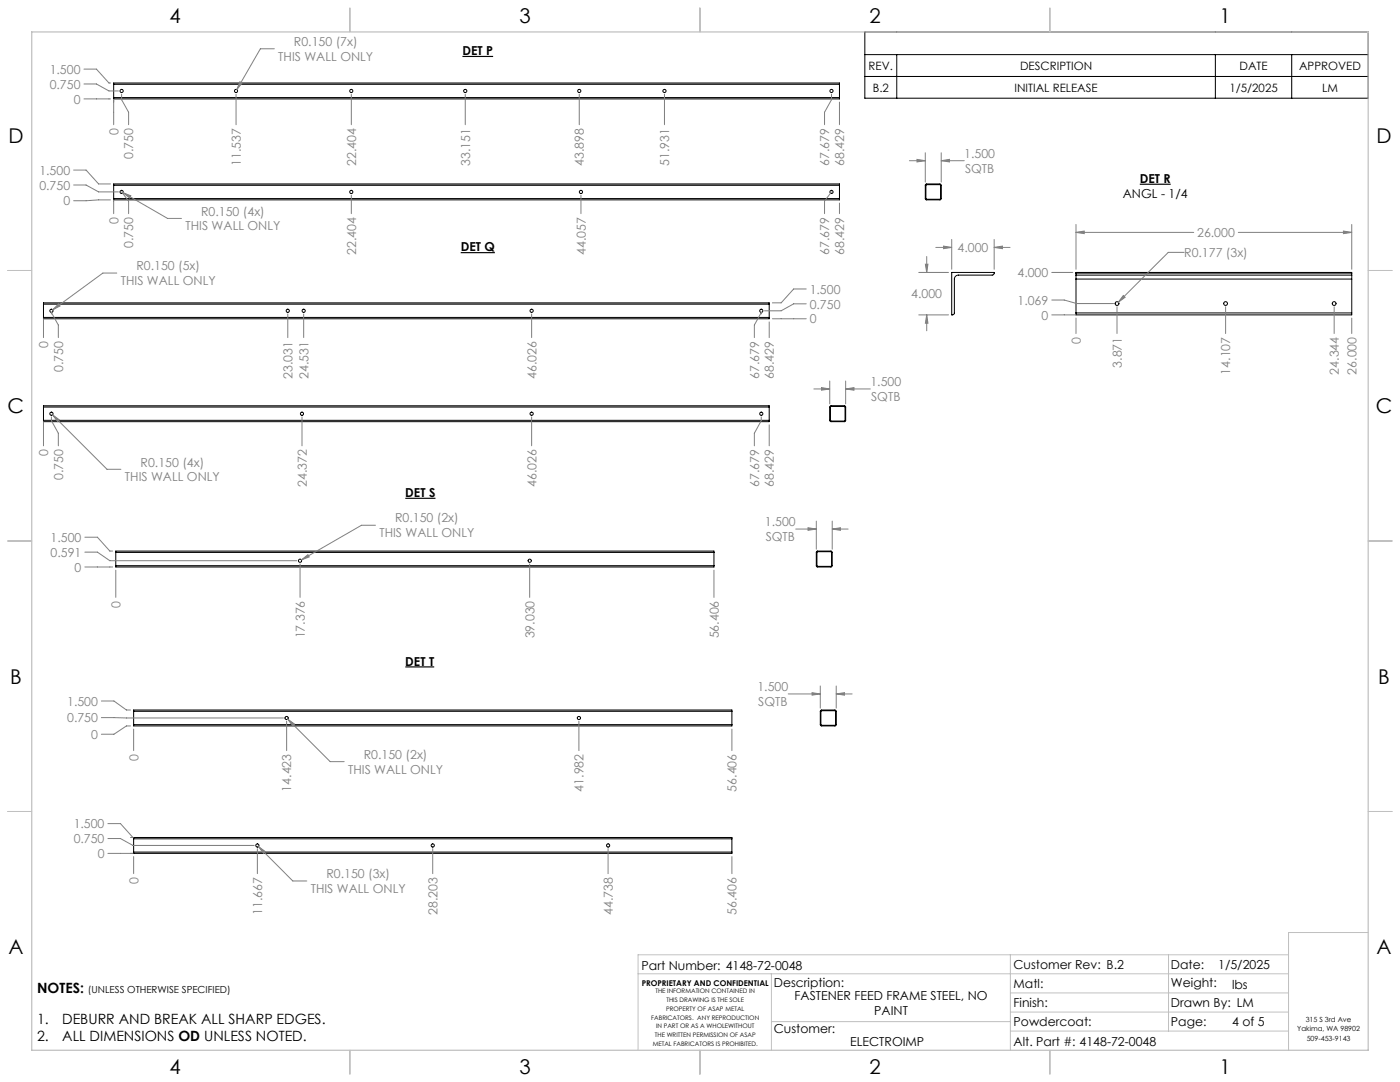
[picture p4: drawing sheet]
<svg xmlns="http://www.w3.org/2000/svg" width="559mm" height="432mm" viewBox="0 0 559 432" stroke-linecap="round" stroke-linejoin="round" font-family="sans-serif">
<g fill="none" stroke="#000" stroke-width=".4">
<path d="M345.2 12.7h200.9v26.5h-200.9zM45.4 33.7v-.6h289.7v.6M45.4 38.9v.6h289.7v-.6M45.4 33.7h289.7M45.4 38.9h289.7M45.4 33.7v5.2M335.1 33.7v5.2M345.2 21.8h200.9M345.2 30.5h200.9M357.9 21.8v17.4M485.1 21.8v17.4M515.6 21.8v17.4"/>
<path d="M45.4 79.2v.6h289.7v-.6M45.4 73.9v-.5h289.7v.5M45.4 73.9v5.3M45.4 79.2h289.7M45.4 73.9h289.7M335.1 73.9v5.3M369.4 73.7l.5-.3 5.6 .2v6h-6zM369.6 73.8l5.7-.1 .1 5.7-5.7 .1zM379.9 108.7h16.9l-.2 .9-.5 .2h-13.6a1.62 1.62 0 0 0-1.6 1.6v13.6l-.3 .5-.7 .2zM429.5 109v.8M429.5 109.8v1.6M429.5 109v-.3h110v.3"/>
<path d="M429.5 109h110M429.5 111.4v13.5M429.5 109.8h110M429.5 111.4h110M539.5 109v.8M539.5 109.8v1.6M539.5 111.4v13.5M17.4 121.4v-.5h289.6v.5M17.4 126.7v.5h289.6v-.5M17.4 121.4v5.3M17.4 121.4h289.6M17.4 126.7h289.6"/>
<path d="M307 121.4v5.3M429.5 124.9v.8h110v-.8M429.5 124.9h110M17.4 162.5v-.6h289.6v.6M17.4 167.7v.6h289.6v-.6M17.4 162.5h289.6M17.4 167.7h289.6M17.4 162.5v5.2M307 162.5v5.2M331.3 162.2l.4-.3 5.6 .1 .2 .3v5.8l-.4 .2-5.7-.1-.2-.5zM331.5 162.3l5.6-.1 .2 5.7-5.7 .1zM46.2 220.5v-.6h238.8v.6"/>
<path d="M46.2 225.7v.6h238.8v-.6M46.2 220.5h238.8M46.2 225.7h238.8M46.2 220.5v5.2M285 220.5v5.2M326 220.1h6l.2 5.6-.3 .5-5.9-.1zM326.1 220.2l5.8 .1-.1 5.7-5.7-.1zM53.3 283.9v-.5h238.8v.5M53.3 289.2v.5h238.8v-.5M53.3 283.9v5.3M53.3 283.9h238.8M53.3 289.2h238.8"/>
<path d="M292.1 283.9v5.3M327.6 283.5h6l.2 .3-.1 5.7-.4 .2-5.6-.1-.3-.4zM327.7 283.7l5.7-.1 .1 5.7-5.7 .2zM53.3 334.8v-.6h238.8v.6M53.3 334.8h238.8M53.3 334.8v5.2M292.1 334.8v5.2M53.3 340v.6h238.8v-.6M53.3 340h238.8"/>
<circle cx="48.5" cy="36.3" r=".64"/>
<circle cx="94.2" cy="36.3" r=".63"/>
<circle cx="140.2" cy="36.3" r=".63"/>
<circle cx="185.7" cy="36.3" r=".64"/>
<circle cx="231.2" cy="36.3" r=".64"/>
<circle cx="265.2" cy="36.3" r=".64"/>
<circle cx="331.9" cy="36.3" r=".63"/>
<circle cx="48.5" cy="76.6" r=".65"/>
<circle cx="140.2" cy="76.6" r=".64"/>
<circle cx="231.9" cy="76.6" r=".65"/>
<circle cx="331.9" cy="76.6" r=".64"/>
<circle cx="20.5" cy="124" r=".64"/>
<circle cx="114.8" cy="124" r=".63"/>
<circle cx="121.2" cy="124" r=".63"/>
<circle cx="212.2" cy="124" r=".64"/>
<circle cx="303.9" cy="124" r=".63"/>
<circle cx="445.8" cy="121.1" r=".74"/>
<circle cx="489.2" cy="121.1" r=".74"/>
<circle cx="532.5" cy="121.1" r=".74"/>
<circle cx="20.5" cy="165.1" r=".64"/>
<circle cx="120.5" cy="165.1" r=".63"/>
<circle cx="212.2" cy="165.1" r=".64"/>
<circle cx="303.9" cy="165.1" r=".63"/>
<circle cx="119.8" cy="223.8" r=".63"/>
<circle cx="211.4" cy="223.8" r=".63"/>
<circle cx="114.4" cy="286.5" r=".63"/>
<circle cx="231.1" cy="286.5" r=".63"/>
<circle cx="102.7" cy="337.4" r=".63"/>
<circle cx="172.7" cy="337.4" r=".63"/>
<circle cx="242.7" cy="337.4" r=".63"/>
</g>
<path d="M184.6 22.5h12.2M454.9 73.5h12.4M183.9 100.8h13.6M161.8 198.9h12M161.8 266.2h11.5" fill="none" stroke="#000" stroke-width=".46"/>
<g fill="none" stroke="#808080" stroke-width=".4">
<path d="M109.5 19.5h-5.6l-9.4 16.2M33.5 39.5h10.6M33.5 33.5h5l5 2.8h3.8M33.5 27.6h5l5 5.5h.6M45.4 39.8v10M48.5 37.6v2.2l2.8 5v5M94.2 37.6v12.2M95.7 32.6l.9 .6-2.1 2.5zM140.2 37.6v12.2M185.7 37.6v12.2M231.2 37.6v12.2M265.2 37.6v12.2"/>
<path d="M331.9 37.6v2.2l-2.8 5v5M335.1 40.7v9.1M29.4 73.8h5l5 2.8h7.9M29.4 67.9h5l5 5.5h4.7M44.1 79.8l-14.7 .3M45.4 79.8v5.5M48.5 76.6l2.8 3.7v5M49.1 76.9l3.1 1.2-.5 .9zM49.1 76.9l17.8 10.3h5.5M140.2 77.9v7.4M231.9 77.9v7.4M331.9 76.6l-2.8 3.7v5"/>
<path d="M363 64.1h6.3M366 63.6l3.3 .5-3.3 .5zM369.3 61v11.7M375.7 64.1l3.3-.5v1zM375.7 61v11.7M375.7 64.1h9.2M335.1 81v4.3M373.5 98.7h6.4M376.6 98.2l3.3 .5-3.3 .5zM379.9 95.6v11.9M396.8 98.7l3.3-.5v1zM396.8 95.6v11.9"/>
<path d="M396.8 98.7h6.4M429.5 92.7l3.3-.5v1zM429.5 89.6v17.9M429.5 92.7h47M494.2 92.7h45.3M536.2 92.2l3.3 .5-3.3 .5zM539.5 89.6v17.9M46.6 109h-5.5l-20.1 14.6M321.8 115.3h-5l-5 5.6h-3.5M366.7 108.7h11.9M369.4 105.4h1l-.5 3.3zM369.9 102.4v6.3"/>
<path d="M419.8 108.7h8.4M419.8 119.7h5l5 1.4h14.8M448.3 117.9l.8 .7-2.7 2zM472.7 100.7h-6.4l-19.9 19.9M17.4 127.2v7.5M20.5 125.3v-.6l2.8 5v5M23.4 121.3l.6 .8-3 1.5zM114.9 125.3v9.4M121.2 125.3v9.4M212.2 125.3v9.4M303.8 125.3v-.6l-2.7 5v5M307 128.5v6.2"/>
<path d="M308.3 127.2h13.5M321.8 121.2h-5l-5 2.8h-6.7M366.7 125.7h11.9M369.9 125.7l.5 3.3h-1zM369.9 125.7v6.3M419.8 125.7h9.7M429.5 126.9v6.2M445.8 122.4v10.7M489.2 122.4v10.7M532.5 122.4v10.7M539.5 126.9v6.2M324.8 155.2h6.4"/>
<path d="M327.9 154.7l3.3 .5-3.3 .5zM331.2 152v9.2M337.5 155.2l3.4-.5v1zM337.5 152v9.2M337.5 155.2h9.9M17.4 168.3v9.6M20.5 166.4v1.5l2.8 5v5M21 165.6l2.7 1.9-.7 .7zM21 165.6l21.7 21.7h5.6M120.5 166.4v11.5M212.2 166.4v11.5M303.8 166.4v1.5l-2.7 5v5"/>
<path d="M307 169.5v8.4M33.9 214.4h5l5 5.5h1M149.9 209.6h-5.6l-24 13.8M317.6 211.1h8.2M322.5 210.6l3.3 .5-3.3 .5zM325.8 208v11.2M332.2 211.1l3.3-.5v1zM332.2 208v11.2M332.2 211.1h6.3M33.9 226.3h11M33.9 220.3h5l5 3.5h74.6M46.2 227.5v10.9"/>
<path d="M119.8 225v13.4M120.3 223.4l2.6-2 .5 .8zM211.4 225v13.4M285 227.5v10.9M40.5 279.8h5l5 3.6h1.6M314.6 276.9h12.8M324.1 276.4l3.3 .5-3.3 .5zM327.4 273.8v8.8M333.8 276.9l3.3-.5v1zM333.8 273.8v8.8M333.8 276.9h6.3M40.5 286.4l72.6 .1"/>
<path d="M52.1 289.7h-1.6l-5 3.3h-5M53.3 291v8.5M114.4 287.8v11.7M114.8 287l2.7 2-.7 .7zM114.8 287l17 17h5.6M231.1 287.8v11.7M292.1 291v8.5M43.1 334.6h5l5 2.8h48.4M43.1 328.7h5l5 5.5h-1M102.7 338.7v10M103.2 337.9l2.7 1.9-.7 .7zM103.2 337.9l13.7 13.7h5.5"/>
<path d="M172.7 338.7v10M242.7 338.7v10M43.1 340.6h10M53.3 341.8v6.9M292.1 341.8v6.9"/>
</g>
<g fill="none" stroke="#c0c0c0" stroke-width=".4">
<path d="M139.7 3.2v9.5M279.4 3.2v9.5M419.1 3.2v9.5M3.1 107.9h9.6M546.1 107.9h9.5M3.1 215.9h9.6M546.1 215.9h9.5M3.1 323.8h9.6M546.1 323.8h9.5M546.1 372.1h-31.8v47M254.7 388.6h259.6M307.9 388.6v30.5"/>
<path d="M403.3 381v38.1M403.3 396.2h111M466.4 381v30.5M514.3 381h-259.6v38.1M139.7 419.1v9.6M279.4 419.1v9.6M307.9 407.7h95.4M403.3 403.9h111M403.3 411.5h111M419.1 419.1v9.6"/>
</g>
<path d="M12.7 12.7h533.4v406.4h-533.4z" fill="none" stroke="#c0c0c0" stroke-width=".5"/>
<path d="M95.7 32.6l-1.2 3.1 2.1-2.5zM49.1 76.9l2.6 2.1 .5-.9zM366 63.6l3.3 .5-3.3 .5zM375.7 64.1l3.3-.5v1zM327.9 154.7l3.3 .5-3.3 .5zM337.5 155.2l3.4-.5v1zM21 165.6l2 2.6 .7-.7zM23.4 121.3l-2.4 2.3 3-1.5zM536.2 92.2l3.3 .5-3.3 .5zM429.5 92.7l3.3-.5v1zM448.3 117.9l-1.9 2.7 2.7-2zM369.4 105.4h1l-.5 3.3zM369.9 125.7l.5 3.3h-1zM376.6 98.2l3.3 .5-3.3 .5zM396.8 98.7l3.3-.5v1zM120.3 223.4l3.1-1.2-.5-.8zM322.5 210.6l3.3 .5-3.3 .5zM332.2 211.1l3.3-.5v1zM103.2 337.9l2 2.6 .7-.7zM114.8 287l2 2.7 .7-.7zM324.1 276.4l3.3 .5-3.3 .5zM333.8 276.9l3.3-.5v1z" fill="#808080"/>
<g font-size="8.1">
<text x="67.6" y="9.3">4</text>
<text x="207.3" y="9.3">3</text>
<text x="347" y="9.3">2</text>
<text x="486.7" y="9.3">1</text>
<text x="3.3" y="57">D</text>
<text x="549.4" y="57">D</text>
<text x="3" y="164.9">C</text>
<text x="549.1" y="164.9">C</text>
<text x="4" y="272.9">B</text>
<text x="550.1" y="272.9">B</text>
<text x="3.3" y="380.8">A</text>
<text x="549.4" y="380.8">A</text>
<text x="67.6" y="428.4">4</text>
<text x="207.3" y="428.4">3</text>
<text x="347" y="428.4">2</text>
<text x="486.7" y="428.4">1</text>
</g>
<g font-size="5.6">
<text x="14.8" y="396.3">NOTES:</text>
<text x="14.8" y="408.8">1.</text>
<text x="24.8" y="408.8">DEBURR AND BREAK ALL SHARP EDGES.</text>
<text x="14.8" y="415.5">2.</text>
<text x="24.8" y="415.5">ALL DIMENSIONS OD UNLESS NOTED.</text>
</g>
<g font-size="4.9" fill="#808080">
<text x="117.3" y="18.4">R0.150 (7x)</text>
<text x="19.8" y="29.4">1.500</text>
<text x="111.1" y="24.3">THIS WALL ONLY</text>
<text x="19.8" y="35.4">0.750</text>
<text x="29.4" y="41.3">0</text>
<text x="47.3" y="53.9" transform="rotate(-90 47.3 53.9)">0</text>
<text x="53.2" y="63.5" transform="rotate(-90 53.2 63.5)">0.750</text>
<text x="384.9" y="63">1.500</text>
<text x="15.7" y="69.7">1.500</text>
<text x="96.1" y="66.2" transform="rotate(-90 96.1 66.2)">11.537</text>
<text x="142.1" y="66.2" transform="rotate(-90 142.1 66.2)">22.404</text>
<text x="187.6" y="66.2" transform="rotate(-90 187.6 66.2)">33.151</text>
<text x="233.1" y="66.2" transform="rotate(-90 233.1 66.2)">43.898</text>
<text x="267.1" y="66.2" transform="rotate(-90 267.1 66.2)">51.931</text>
<text x="331" y="66.2" transform="rotate(-90 331 66.2)">67.679</text>
<text x="336.9" y="66.2" transform="rotate(-90 336.9 66.2)">68.429</text>
<text x="385.2" y="68.9">SQTB</text>
<text x="15.7" y="75.7">0.750</text>
<text x="25.3" y="82">0</text>
<text x="47.3" y="89.3" transform="rotate(-90 47.3 89.3)">0</text>
<text x="80.3" y="86.1">R0.150 (4x)</text>
<text x="74" y="92">THIS WALL ONLY</text>
<text x="477.8" y="94.6">26.000</text>
<text x="53.2" y="98.9" transform="rotate(-90 53.2 98.9)">0.750</text>
<text x="142.1" y="101.7" transform="rotate(-90 142.1 101.7)">22.404</text>
<text x="233.8" y="101.7" transform="rotate(-90 233.8 101.7)">44.057</text>
<text x="331" y="101.7" transform="rotate(-90 331 101.7)">67.679</text>
<text x="336.9" y="101.7" transform="rotate(-90 336.9 101.7)">68.429</text>
<text x="382.2" y="100.6">4.000</text>
<text x="54.5" y="107.9">R0.150 (5x)</text>
<text x="472.7" y="102.6">R0.177 (3x)</text>
<text x="48.2" y="113.8">THIS WALL ONLY</text>
<text x="406.1" y="110.6">4.000</text>
<text x="323.2" y="117.2">1.500</text>
<text x="363.7" y="119.1">4.000</text>
<text x="323.2" y="123.1">0.750</text>
<text x="406.1" y="121.6">1.069</text>
<text x="323.2" y="129.1">0</text>
<text x="415.7" y="127.5">0</text>
<text x="431.4" y="137.2" transform="rotate(-90 431.4 137.2)">0</text>
<text x="19.2" y="138.8" transform="rotate(-90 19.2 138.8)">0</text>
<text x="25.2" y="148.4" transform="rotate(-90 25.2 148.4)">0.750</text>
<text x="447.7" y="146.8" transform="rotate(-90 447.7 146.8)">3.871</text>
<text x="491.1" y="149.5" transform="rotate(-90 491.1 149.5)">14.107</text>
<text x="534.4" y="149.5" transform="rotate(-90 534.4 149.5)">24.344</text>
<text x="541.4" y="149.5" transform="rotate(-90 541.4 149.5)">26.000</text>
<text x="116.7" y="151.1" transform="rotate(-90 116.7 151.1)">23.031</text>
<text x="123.1" y="151.1" transform="rotate(-90 123.1 151.1)">24.531</text>
<text x="214.1" y="151.1" transform="rotate(-90 214.1 151.1)">46.026</text>
<text x="303" y="151.1" transform="rotate(-90 303 151.1)">67.679</text>
<text x="308.9" y="151.1" transform="rotate(-90 308.9 151.1)">68.429</text>
<text x="347.4" y="154.1">1.500</text>
<text x="347.7" y="160">SQTB</text>
<text x="19.2" y="182" transform="rotate(-90 19.2 182)">0</text>
<text x="25.2" y="191.6" transform="rotate(-90 25.2 191.6)">0.750</text>
<text x="56.1" y="186.2">R0.150 (4x)</text>
<text x="49.9" y="192.1">THIS WALL ONLY</text>
<text x="122.4" y="194.3" transform="rotate(-90 122.4 194.3)">24.372</text>
<text x="214.1" y="194.3" transform="rotate(-90 214.1 194.3)">46.026</text>
<text x="303" y="194.3" transform="rotate(-90 303 194.3)">67.679</text>
<text x="308.9" y="194.3" transform="rotate(-90 308.9 194.3)">68.429</text>
<text x="157.7" y="208.5">R0.150 (2x)</text>
<text x="151.5" y="214.4">THIS WALL ONLY</text>
<text x="305.3" y="210">1.500</text>
<text x="305.6" y="215.9">SQTB</text>
<text x="20.2" y="216.2">1.500</text>
<text x="20.2" y="222.2">0.591</text>
<text x="29.8" y="228.1">0</text>
<text x="48.1" y="242.5" transform="rotate(-90 48.1 242.5)">0</text>
<text x="121.6" y="254.8" transform="rotate(-90 121.6 254.8)">17.376</text>
<text x="213.3" y="254.8" transform="rotate(-90 213.3 254.8)">39.030</text>
<text x="286.9" y="254.8" transform="rotate(-90 286.9 254.8)">56.406</text>
<text x="302.3" y="275.8">1.500</text>
<text x="26.8" y="281.6">1.500</text>
<text x="302.6" y="281.7">SQTB</text>
<text x="26.8" y="288.2">0.750</text>
<text x="36.4" y="294.9">0</text>
<text x="55.2" y="303.6" transform="rotate(-90 55.2 303.6)">0</text>
<text x="145.2" y="302.9">R0.150 (2x)</text>
<text x="139" y="308.7">THIS WALL ONLY</text>
<text x="116.3" y="315.9" transform="rotate(-90 116.3 315.9)">14.423</text>
<text x="232.9" y="315.9" transform="rotate(-90 232.9 315.9)">41.982</text>
<text x="294" y="315.9" transform="rotate(-90 294 315.9)">56.406</text>
<text x="29.4" y="330.5">1.500</text>
<text x="29.4" y="336.5">0.750</text>
<text x="39" y="342.4">0</text>
<text x="55.2" y="352.7" transform="rotate(-90 55.2 352.7)">0</text>
<text x="130.3" y="350.5">R0.150 (3x)</text>
<text x="124" y="356.4">THIS WALL ONLY</text>
<text x="104.6" y="365" transform="rotate(-90 104.6 365)">11.667</text>
<text x="174.6" y="365" transform="rotate(-90 174.6 365)">28.203</text>
<text x="244.6" y="365" transform="rotate(-90 244.6 365)">44.738</text>
<text x="294" y="365" transform="rotate(-90 294 365)">56.406</text>
</g>
<g font-size="4.9">
<text x="184.6" y="22">DET P</text>
<text x="454.9" y="73">DET R</text>
<text x="448.2" y="78.9">ANGL - 1/4</text>
<text x="183.9" y="100.3">DET Q</text>
<text x="161.8" y="198.3">DET S</text>
<text x="161.8" y="265.6">DET T</text>
<text x="256.1" y="386.9">Part Number: 4148-72-0048</text>
<text x="404.6" y="386.8">Customer Rev: B.2</text>
<text x="467.4" y="386.7">Date:</text>
<text x="486.2" y="386.7">1/5/2025</text>
<text x="308.9" y="393.8">Description:</text>
<text x="404.6" y="394.3">Matl:</text>
<text x="467.4" y="394">Weight:</text>
<text x="491.8" y="394.5">lbs</text>
<text x="317.1" y="399">FASTENER FEED FRAME STEEL, NO</text>
<text x="404.6" y="401.9">Finish:</text>
<text x="467.4" y="401.7">Drawn By: LM</text>
<text x="349" y="404.9">PAINT</text>
<text x="308.9" y="412.4">Customer:</text>
<text x="404.6" y="409.6">Powdercoat:</text>
<text x="467.4" y="409.4">Page:</text>
<text x="491.8" y="409.6">4 of 5</text>
<text x="339.3" y="417.4">ELECTROIMP</text>
<text x="404.6" y="417.4">Alt. Part #: 4148-72-0048</text>
</g>
<g font-size="4.6">
<text x="346.7" y="27.9">REV.</text>
<text x="407.1" y="27.9">DESCRIPTION</text>
<text x="494.8" y="27.9">DATE</text>
<text x="518.5" y="27.9">APPROVED</text>
<text x="348.4" y="36.6">B.2</text>
<text x="404.9" y="36.6">INITIAL RELEASE</text>
<text x="490.7" y="36.6">1/5/2025</text>
<text x="527.7" y="36.6">LM</text>
</g>
<text font-size="3.9" x="35.1" y="396.3">(UNLESS OTHERWISE SPECIFIED)</text>
<text font-size="3.2" x="256.1" y="393.4">PROPRIETARY AND CONFIDENTIAL</text>
<g font-size="2.8">
<text x="521.2" y="407.7">315 S 3rd Ave</text>
<text x="517.8" y="411.5">Yakima, WA 98902</text>
<text x="521.6" y="415.3">509-453-9143</text>
</g>
<g font-size="2.5">
<text x="261.6" y="396.5">THE INFORMATION CONTAINED IN</text>
<text x="266" y="399.9">THIS DRAWING IS THE SOLE</text>
<text x="260" y="406.9">FABRICATORS. ANY REPRODUCTION</text>
<text x="265.9" y="403.4">PROPERTY OF ASAP METAL</text>
<text x="261.4" y="413.8">THE WRITTEN PERMISSION OF ASAP</text>
<text x="261.8" y="410.4">IN PART OR AS A WHOLEWITHOUT</text>
<text x="260.5" y="417.3">METAL FABRICATORS IS PROHIBITED.</text>
</g>
</svg>
